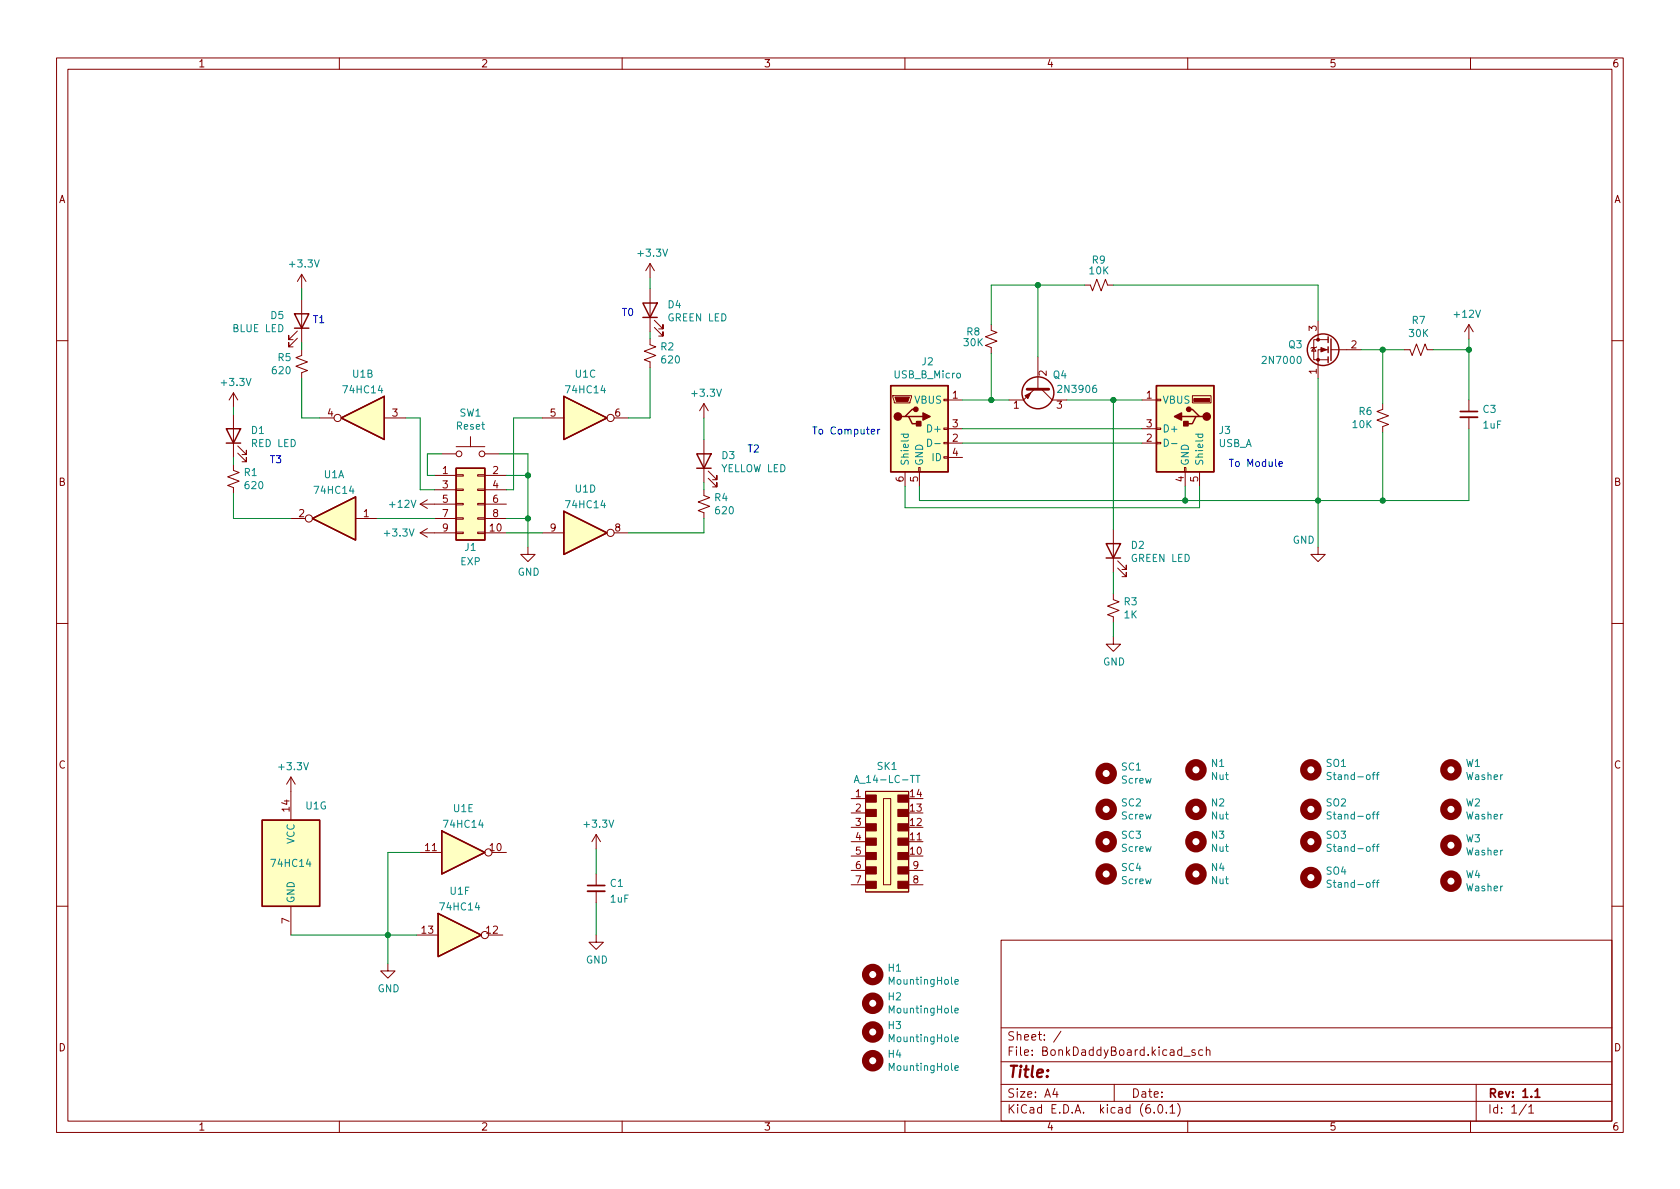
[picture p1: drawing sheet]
<svg xmlns="http://www.w3.org/2000/svg" width="297mm" height="210mm" viewBox="0 0 297 210" stroke-linecap="round" stroke-linejoin="round" font-family="sans-serif">
<g fill="none" stroke="#840000" stroke-width=".18">
<path d="M10 10.2h277v190.1h-277zM12 12.2h273v186.1h-273zM60 10.2v2M110 10.2v2M160 10.2v2M210 10.2v2M260 10.2v2M52.6 59.8l-1.5 1.5v-.7v.7h.7M52.6 58.5l-1.5 1.6v-.8v.8h.7M53.3 48.5l-.7 1.3M53.3 48.5v2.5M53.3 53v7.6"/>
<path d="M53.3 48.5l.8 1.3M114.9 59.9v1.1l1.1 .3-2.1 .8 2.1 .8-2.1 .7 1 .4v1M114.9 46.6l-.7 1.3M114.9 46.6v2.5M114.9 51v7.7M114.9 46.6l.8 1.3M115.7 57.9l1.5 1.5v-.7v.7h-.7M115.7 56.6l1.5 1.6v-.8v.8h-.7M175.3 57.4v1l1 .4-2.1 .8 2.1 .7-2.1 .8 1.1 .4v1M191.8 50.4h1l.4 1 .7-2 .8 2 .8-2 .3 1h1M233 56.8v3.3M259.7 57.4v2.5"/>
<path d="M259.7 57.4l.8 1.3M259.7 57.4l-.7 1.3M10 60.2h2M41.3 69.5v2.5M41.3 73.3v7.6M41.3 69.5l-.8 1.2M41.3 69.5l.7 1.2M42 78.9l1.6 1.5v-.8v.8h-.8M53.3 61.8v1.1l-1 .3 2.1 .8-2.1 .8 2.1 .7-1.1 .4v1M56.5 73.9h2.6M67.9 73.9h3.9M80.6 79h5.1"/>
<path d="M83.2 77.2v1.8M95.9 73.9h3.8M108.6 73.9h2.5M124.5 71.4l-.8 1.2M124.5 71.4v2.5M124.5 77.7v7.6M124.5 71.4l.7 1.2M157.9 70h3.3v.2l-.3 1h-2.8zM166.9 78.2h.7v.3h-.7zM166.9 75.7h.7v.2h-.7zM166.9 70.6h.7v.3h-.7zM167.6 70.7h2.6"/>
<path d="M167.6 78.4h2.6M167.6 75.8h2.6M182.9 68.8l-1.9 1.9h-2.6M183.5 63.1v5.7M184.1 68.8l2 1.9h2.5M201.9 70.7h2.6M201.9 78.4h2.6M201.9 75.8h2.6M204.5 78.2h.7v.3h-.7zM204.5 75.7h.7v.2h-.7zM204.5 70.6h.7v.3h-.7zM210.8 70h3.3v1.2h-3.3z"/>
<path d="M232.3 61.5l.4 .6h-.8zM232.8 61.3l-.1 .2h-.8l-.1 .1M234.8 61.8h-1.8v5.1M234.8 60.1h-2.5v3.5h2.5M235.3 61.8h5.4M244.5 71.4v1l-1 .4 2 .7-2 .8 2 .8-1 .3v1M248.3 61.8h1l.4 1.1 .7-2.1 .8 2.1 .8-2.1 .3 1h1.1M259.7 70.7v2.1M259.7 73.8v2M285 60.2h2M41.3 82.2v1l1 .4-2 .7 2 .8-2 .7 1 .4v1M42 80.1l1.6 1.6v-.8v.8h-.8"/>
<path d="M51.4 91.7h2.6M62.9 91.7h3.8M74.3 94.2h6.3M74.3 89.1h6.3M74.3 94.2l1.3 .8M74.3 89.1l1.3 .8M75.6 93.5l-1.3 .7M75.6 88.4l-1.3 .7M76.8 91.7h3.8M76.8 84.1h3.8M76.8 86.6h3.8M78.1 80.3h2.5"/>
<path d="M80.6 94.1h1.3v.3h-1.3zM80.6 91.6h1.3v.2h-1.3zM80.6 89h1.3v.3h-1.3zM80.6 86.5h1.3v.2h-1.3zM80.6 83.9h1.3v.3h-1.3zM84.5 94.1h1.2v.3h-1.2zM84.5 91.6h1.2v.2h-1.2zM84.5 89h1.2v.3h-1.2zM84.5 86.5h1.2v.2h-1.2zM84.5 83.9h1.2v.3h-1.2zM85.7 94.2h3.8M85.7 91.7h3.8"/>
<path d="M85.7 84.1h3.8M85.7 86.6h3.8M85.7 89.1h3.8M85.7 80.3h2.6M93.3 96.8v1.2h1.3l-1.3 1.3-1.2-1.3h1.2M95.9 94.2h3.8M108.6 94.2h2.5M124.5 86.6v1l1 .4-2.1 .8 2.1 .7-2.1 .8 1.1 .4v1M125.2 84.6l1.5 1.5v-.8v.8h-.7M125.2 83.3l1.5 1.5v-.7v.7h-.7M160 83.4v2.6M162.4 82.7h.3v.7h-.3z"/>
<path d="M162.6 83.4v2.6M166.9 80.8h.7v.2h-.7zM167.6 80.9h2.6M196.8 93.6v7.6M197.6 99.2l1.5 1.5v-.8v.8h-.7M209.4 82.7h.3v.7h-.3zM209.5 83.4v2.6M212.1 83.4v2.6M233 96.8v1.2h-1.2l1.2 1.3 1.3-1.3h-1.3M10 110.2h2M196.8 112.6v1.3h1.3l-1.3 1.3-1.2-1.3h1.2M196.8 105v1l1.1 .4-2.1 .8 2.1 .7-2.1 .8 1 .4v1"/>
<path d="M197.6 100.5l1.5 1.5v-.8v.8h-.7M285 110.2h2M51.4 137.4l-.7 1.3M51.4 137.4v7.6M51.4 137.4l.8 1.3M153 139.9h7.7v17.8h-7.7zM74.3 150.7h3.8M87 150.7h2.5M105.4 147.6v2.5M105.4 154.6v2M105.4 157.6v2M105.4 147.6l-.8 1.2"/>
<path d="M105.4 147.6l.8 1.2M150.5 141.2h2.5M150.5 148.8h2.5M150.5 143.8h2.5M150.5 146.3h2.5M150.5 151.4h2.5M150.5 153.9h2.5M150.5 156.5h2.5M156.2 141.2h1.3v15.3h-1.3zM160.7 148.8h2.5M160.7 153.9h2.5M160.7 156.5h2.5"/>
<path d="M10 160.2h2M51.4 160.3v5M68.6 170.4v1.3h1.2l-1.2 1.3-1.3-1.3h1.3M73.7 165.3h3.8M86.4 165.3h2.5M105.4 165.3v1.3h1.3l-1.3 1.3-1.3-1.3h1.3M177 166.3h108v32h-108zM285 160.2h2M60 198.3v2M110 198.3v2M160 198.3v2M177 194.8h108"/>
<path d="M177 191.8h108M177 187.8h108M177 181.8h108M186.5 192.5l-.4 1h1M186.9 193v1M187.6 182.4l-1.3 1.9M197 191.8v3M204.1 196.7v.1M204.9 195.4l.2-.1a.81 .81 0 0 1 .6 .7 .81 .81 0 0 1-.3 .8h-.2a.81 .81 0 0 1-.6-.6 .81 .81 0 0 1 .3-.8zM206.2 196.7v.1M206.9 195.8l.4-.5v1.5M206.9 196.8h.8"/>
<path d="M208.2 195.1a1.72 1.72 0 0 1 0 2.3M209.3 186.8h1.1M210 198.3v2M211.3 185.7l-.4-.1-.2 .2 .1 .3 .5 .1v.4h-.6M212.6 185.7l-.4-.1-.3 .3v.4l.2 .3h.5M213.3 185.8l.2-.2 .4 .1v.9M213.3 185.1v1.5M260 198.3v2M261 191.8v6.5M269.9 195.3l-1.3 1.9M270.3 195.8l.4-.5v1.5M270.3 196.8h.9"/>
<circle cx="59.7" cy="73.9" r=".63"/>
<circle cx="107.9" cy="73.9" r=".63"/>
<circle cx="54.6" cy="91.7" r=".63"/>
<circle cx="81.2" cy="80.3" r=".51"/>
<circle cx="85.2" cy="80.3" r=".51"/>
<circle cx="107.9" cy="94.2" r=".63"/>
<circle cx="86.4" cy="150.7" r=".63"/>
<circle cx="85.7" cy="165.3" r=".63"/>
</g>
<path d="M258.2 72.8h3M103.9 156.6h3M271.4 193l.4-.5v1.5M271.4 194h.9" fill="none" stroke="#840000" stroke-width=".3"/>
<g fill="#ffffc2" stroke="#ffffc2" stroke-width=".18">
<path d="M60.3 73.9l7.6-3.8v7.6z"/>
<path d="M157.5 68.2h10.1v15.2h-10.1z"/>
<path d="M204.5 68.2h10.1v15.2h-10.1z"/>
<path d="M99.7 90.4l7.6 3.8-7.6 3.8z"/>
<path d="M99.7 70.1l7.6 3.8-7.6 3.8z"/>
<path d="M55.2 91.7l7.7-3.8v7.6z"/>
<path d="M80.6 82.8h5.1v12.7h-5.1z"/>
<path d="M153 139.9h7.7v17.8h-7.7z"/>
<path d="M46.4 145h10.1v15.3h-10.1z"/>
<path d="M77.5 161.5l7.6 3.8-7.6 3.9z"/>
<path d="M78.1 146.9l7.6 3.8-7.6 3.9z"/>
</g>
<g fill="none" stroke="#840000" stroke-width=".25">
<path d="M52.1 55.5h2.5l-1.3 2.5zM52.1 58h2.5M113.7 53.6h2.5l-1.3 2.5zM113.7 56.1h2.5M234.8 59.6v1M235.3 59.9v3.8M40 75.8h2.5l-1.2 2.6zM40 78.4h2.5M60.3 73.9l7.6-3.8v7.6zM99.7 70.1l7.6 3.8-7.6 3.8zM157.5 68.2h10.1v15.2h-10.1zM160 73.7h.7l.6 1.2h1.3"/>
<path d="M160.7 73.7h2.5M161.9 72.4h-.6l-1.3 1.3h-.6M204.5 68.2h10.1v15.2h-10.1zM208.9 73.7h2.6M210.2 72.4h.6l1.3 1.3h.6M212.1 73.7h-.6l-.7 1.2h-1.3M234.8 61.3v1.1M234.8 63.1v1M55.2 91.7l7.7-3.8v7.6zM80.6 82.8h5.1v12.7h-5.1zM99.7 90.4l7.6 3.8-7.6 3.8zM123.2 80.3h2.5l-1.2 2.5z"/>
<path d="M123.2 82.8h2.5M195.6 96.1h2.5l-1.3 2.6zM195.6 98.7h2.5M46.4 145h10.1v15.3h-10.1zM78.1 146.9l7.6 3.8-7.6 3.9zM77.5 161.5l7.6 3.8-7.6 3.9z"/>
<circle cx="183.5" cy="69.5" r="2.82"/>
<circle cx="233.9" cy="61.8" r="2.79"/>
</g>
<g fill="none" stroke="#840000" stroke-width="1.3">
<circle cx="195.6" cy="136.8" r="1.27"/>
<circle cx="211.5" cy="136.1" r="1.27"/>
<circle cx="231.8" cy="136.1" r="1.27"/>
<circle cx="256.5" cy="136.1" r="1.27"/>
<circle cx="195.6" cy="148.8" r="1.27"/>
<circle cx="195.6" cy="143.1" r="1.27"/>
<circle cx="195.6" cy="154.6" r="1.27"/>
<circle cx="211.5" cy="143.1" r="1.27"/>
<circle cx="211.5" cy="154.6" r="1.27"/>
<circle cx="211.5" cy="148.8" r="1.27"/>
<circle cx="231.8" cy="155.2" r="1.27"/>
<circle cx="231.8" cy="143.1" r="1.27"/>
<circle cx="231.8" cy="148.8" r="1.27"/>
<circle cx="256.5" cy="155.8" r="1.27"/>
<circle cx="256.5" cy="143.1" r="1.27"/>
<circle cx="256.5" cy="149.5" r="1.27"/>
<circle cx="154.3" cy="177.4" r="1.27"/>
<circle cx="154.3" cy="172.3" r="1.27"/>
<circle cx="154.3" cy="187.6" r="1.27"/>
<circle cx="154.3" cy="182.5" r="1.27"/>
</g>
<g fill="#840000" stroke="#840000" stroke-width=".25">
<path d="M163.2 73l1.3 .7-1.3 .6z"/>
<path d="M162.1 74.5h.7v.8h-.7z"/>
<path d="M207.6 73.7l1.3-.7v1.3z"/>
<path d="M209.3 74.5h.8v.8h-.8z"/>
<circle cx="158.7" cy="73.7" r=".63"/>
<circle cx="161.9" cy="72.4" r=".38"/>
<circle cx="213.4" cy="73.7" r=".63"/>
<circle cx="210.2" cy="72.4" r=".38"/>
</g>
<g fill="#840000" stroke="#840000" stroke-width=".18">
<path d="M158.2 70.2h2.6l-.3 .8h-2z"/>
<path d="M233.6 61.5l1 .3-1 .4z"/>
<path d="M211.1 70.5h2.8v.5h-2.8z"/>
<path d="M181.2 70l1-.5-.5 1z"/>
<path d="M153 155.8h1.9v1.3h-1.9z"/>
<path d="M153 153.3h1.9v1.3h-1.9z"/>
<path d="M153 150.7h1.9v1.3h-1.9z"/>
<path d="M153 148.2h1.9v1.3h-1.9z"/>
<path d="M153 145.7h1.9v1.2h-1.9z"/>
<path d="M153 143.1h1.9v1.3h-1.9z"/>
<path d="M153 140.6h1.9v1.3h-1.9z"/>
<path d="M158.7 155.8h2v1.3h-2z"/>
<path d="M158.7 153.3h2v1.3h-2z"/>
<path d="M158.7 150.7h2v1.3h-2z"/>
<path d="M158.7 148.2h2v1.3h-2z"/>
<path d="M158.7 145.7h2v1.2h-2z"/>
<path d="M158.7 143.1h2v1.3h-2z"/>
<path d="M158.7 140.6h2v1.3h-2z"/>
<circle cx="233" cy="63.6" r=".25"/>
<circle cx="233" cy="60.1" r=".25"/>
</g>
<g fill="none" stroke="#008484" stroke-width=".18">
<path d="M159.3 76.8h1.3M159.8 76.8l-.1 .3 .3 .3 .5-.1v-.5M164 77.7a.64 .64 0 0 1 .7 .6 .64 .64 0 0 1-.7 .6zM165.3 78.4h.9M205.9 77.7a.64 .64 0 0 1 .7 .6 .64 .64 0 0 1-.7 .6zM207.1 78.4h1M211.4 76.8h1.3M211.9 76.8l-.1 .3 .3 .3 .5-.1v-.5M151 138.4l.5-1.3 .4 1.3M151.2 138h.6M161.9 137.1h.8M162.3 137.1v1.3"/>
<path d="M235.4 136.6h-.5l-.2 .1v.4l.5 .2 .2 .3-.3 .3-.5-.1M242.6 137h.5M243.1 136.6l-.3 .2v1.1M243.3 137h.5M243.8 136.6l-.3 .2v1.1M235.4 155.7l-.5-.1-.2 .2v.3l.5 .3 .2 .3-.3 .2-.5-.1M235.4 143.6h-.5l-.2 .1v.4l.5 .2 .2 .3-.3 .2h-.5M235.4 149.3h-.5l-.2 .1v.4l.5 .2 .2 .3-.3 .3-.5-.1M242.6 156.1h.5M242.6 144h.5M242.6 149.7h.5M243.1 155.6l-.3 .2v1.1"/>
<path d="M243.1 143.6l-.3 .2v1M243.1 149.3l-.3 .2v1.1M243.3 156.1h.5M243.3 144h.5M243.3 149.7h.5M243.8 155.6l-.3 .2v1.1M243.8 143.6l-.3 .2v1M243.8 149.3l-.3 .2v1.1M168.8 178.7l.6-.1v-.3h-.4l-.2 .2 .1 .6h.5M168.8 173.6l.6-.1v-.2l-.4-.1-.2 .2 .1 .6h.5M168.8 183.8l.6-.1v-.3h-.4l-.2 .1 .1 .7h.5M168.8 188.9l.6-.2v-.2l-.4-.1-.2 .2 .1 .6h.5"/>
</g>
<path d="M181.6 68.8h3.8" fill="none" stroke="#840000" stroke-width=".51"/>
<path d="M258.2 73.8h3M103.9 157.6h3" fill="none" stroke="#840000" stroke-width=".33"/>
<path d="M154 76.3l.7-.1-.1-.2-.4-.1-.2 .2 .1 .6h.5M155.2 75.9v.9M155.6 75.9l-.4 .3M226.1 82.1l.6-.2v-.2l-.4-.1-.2 .2 .1 .6h.5" fill="none" stroke="#0000c2" stroke-width=".18"/>
<g fill="none" stroke="#008400" stroke-width=".18">
<path d="M53.3 51v2M114.9 49.1v1.9M114.9 58.7v1.2M183.5 50.4v12.7M191.8 50.4h-16.5v7M196.8 50.4h36.2v6.4M259.7 59.9v10.8M41.3 72v1.3M53.3 66.9v7h3.2M53.3 60.6v1.2M71.8 73.9h2.5v12.7h2.5M95.9 73.9h-5.1v12.7h-1.3"/>
<path d="M114.9 65v8.9h-3.8M124.5 73.9v3.8M170.2 70.7h8.2M170.2 75.8h31.7M170.2 78.4h31.7M175.3 62.5v8.2M188.6 70.7h13.3M196.8 70.7v22.9M233 66.9v29.9M240.7 61.8h7.6M244.5 61.8v9.6M244.5 76.4v12.1"/>
<path d="M253.4 61.8h6.3M259.7 75.8v12.7h-97.1v-2.5M41.3 87.2v4.5h10.1M41.3 80.9v1.3M66.7 91.7h10.1M78.1 80.3h-2.5v3.8h1.2M88.3 80.3h5v16.5M89.5 94.2h6.4M89.5 91.7h3.8M89.5 84.1h3.8M124.5 91.7v2.5h-13.4M124.5 85.3v1.3"/>
<path d="M160 86v3.8h52.1v-3.8M209.5 86v2.5M196.8 101.2v3.8M196.8 110.1v2.5M74.3 150.7h-5.7v19.7M105.4 150.1v4.5M105.4 159.6v5.7M51.4 165.3h22.3"/>
</g>
<g fill="#008400" stroke="#008400" stroke-width=".18">
<circle cx="183.5" cy="50.4" r=".46"/>
<circle cx="244.5" cy="61.8" r=".46"/>
<circle cx="175.3" cy="70.7" r=".46"/>
<circle cx="196.8" cy="70.7" r=".46"/>
<circle cx="259.7" cy="61.8" r=".46"/>
<circle cx="93.3" cy="84.1" r=".46"/>
<circle cx="68.6" cy="165.3" r=".46"/>
<circle cx="93.3" cy="91.7" r=".46"/>
<circle cx="209.5" cy="88.5" r=".46"/>
<circle cx="233" cy="88.5" r=".46"/>
<circle cx="244.5" cy="88.5" r=".46"/>
</g>
<text font-size="2.8" fill="#840000" x="178" y="190.6">Title:</text>
<g font-size="2.1" fill="#840000">
<text x="178" y="184">Sheet: /</text>
<text x="178" y="186.7">File: BonkDaddyBoard.kicad_sch</text>
<text x="178" y="196.9">KiCad E.D.A. kicad (6.0.1)</text>
<text x="178" y="194.1">Size: A4</text>
<text x="200" y="194.1">Date:</text>
<text x="263" y="194.1">Rev: 1.1</text>
<text x="263" y="196.9">Id: 1/1</text>
</g>
<g font-size="1.8" fill="#840000">
<text x="35" y="11.9">1</text>
<text x="85" y="11.9">2</text>
<text x="135" y="11.9">3</text>
<text x="185" y="11.9">4</text>
<text x="235" y="11.9">5</text>
<text x="285" y="11.9">6</text>
<text x="10.3" y="35.9">A</text>
<text x="285.3" y="35.9">A</text>
<text x="232.8" y="58.5" transform="rotate(-90 232.8 58.5)">3</text>
<text x="238.9" y="61.6">2</text>
<text x="168.4" y="70.5">1</text>
<text x="185" y="66.5" transform="rotate(-90 185 66.5)">2</text>
<text x="202.7" y="70.5">1</text>
<text x="232.8" y="66.1" transform="rotate(-90 232.8 66.1)">1</text>
<text x="57.9" y="73.7">4</text>
<text x="69.4" y="73.7">3</text>
<text x="97.3" y="73.7">5</text>
<text x="108.7" y="73.7">6</text>
<text x="168.4" y="75.6">3</text>
<text x="179.2" y="72.3">1</text>
<text x="186.8" y="72.3">3</text>
<text x="202.7" y="75.6">3</text>
<text x="78.2" y="83.8">1</text>
<text x="87.1" y="83.8">2</text>
<text x="168.4" y="78.1">2</text>
<text x="168.4" y="80.6">4</text>
<text x="202.7" y="78.1">2</text>
<text x="10.3" y="85.9">B</text>
<text x="78.2" y="86.4">3</text>
<text x="78.2" y="88.9">5</text>
<text x="87.1" y="86.4">4</text>
<text x="87.1" y="88.9">6</text>
<text x="159.8" y="85.2" transform="rotate(-90 159.8 85.2)">6</text>
<text x="162.3" y="85.2" transform="rotate(-90 162.3 85.2)">5</text>
<text x="209.3" y="85.2" transform="rotate(-90 209.3 85.2)">4</text>
<text x="211.8" y="85.2" transform="rotate(-90 211.8 85.2)">5</text>
<text x="285.3" y="85.9">B</text>
<text x="52.8" y="91.4">2</text>
<text x="64.3" y="91.4">1</text>
<text x="78.2" y="91.4">7</text>
<text x="78.2" y="94">9</text>
<text x="86.6" y="94">10</text>
<text x="87.1" y="91.4">8</text>
<text x="97.3" y="94">9</text>
<text x="108.7" y="94">8</text>
<text x="10.3" y="135.9">C</text>
<text x="285.3" y="135.9">C</text>
<text x="51.2" y="143.5" transform="rotate(-90 51.2 143.5)">14</text>
<text x="151.3" y="141">1</text>
<text x="151.3" y="143.5">2</text>
<text x="160.9" y="143.5">13</text>
<text x="160.9" y="141">14</text>
<text x="151.3" y="146">3</text>
<text x="151.3" y="148.6">4</text>
<text x="160.9" y="148.6">11</text>
<text x="160.9" y="146">12</text>
<text x="75.2" y="150.5">11</text>
<text x="86.6" y="150.5">10</text>
<text x="151.3" y="151.1">5</text>
<text x="151.3" y="153.7">6</text>
<text x="160.9" y="151.1">10</text>
<text x="161.4" y="153.7">9</text>
<text x="151.3" y="156.2">7</text>
<text x="161.4" y="156.2">8</text>
<text x="51.2" y="163.3" transform="rotate(-90 51.2 163.3)">7</text>
<text x="74.6" y="165.1">13</text>
<text x="86" y="165.1">12</text>
<text x="10.3" y="185.9">D</text>
<text x="285.3" y="185.9">D</text>
<text x="35" y="199.9">1</text>
<text x="85" y="199.9">2</text>
<text x="135" y="199.9">3</text>
<text x="185" y="199.9">4</text>
<text x="235" y="199.9">5</text>
<text x="285" y="199.9">6</text>
</g>
<g font-size="1.8" fill="#008484">
<text x="51.4" y="47.3">+3.3V</text>
<text x="113" y="45.4">+3.3V</text>
<text x="193.1" y="46.6">R9</text>
<text x="192.7" y="48.5">10K</text>
<text x="41.2" y="58.7">BLUE LED</text>
<text x="47.9" y="56.4">D5</text>
<text x="118.1" y="54.5">D4</text>
<text x="118.1" y="56.8">GREEN LED</text>
<text x="171" y="59.3">R8</text>
<text x="249.2" y="59.6">30K</text>
<text x="249.7" y="57.3">R7</text>
<text x="257.2" y="56.2">+12V</text>
<text x="49.2" y="63.8">R5</text>
<text x="116.9" y="61.9">R2</text>
<text x="117.1" y="64.3">620</text>
<text x="163" y="64.6">J2</text>
<text x="170.5" y="61.2">30K</text>
<text x="223.5" y="64.3">2N7000</text>
<text x="227.8" y="61.6">Q3</text>
<text x="39.3" y="68.2">+3.3V</text>
<text x="48.2" y="66.2">620</text>
<text x="60.9" y="69.5">74HC14</text>
<text x="62.4" y="66.8">U1B</text>
<text x="100.3" y="69.5">74HC14</text>
<text x="101.7" y="66.8">U1C</text>
<text x="122.5" y="70.1">+3.3V</text>
<text x="158.2" y="66.9">USB_B_Micro</text>
<text x="161.7" y="71.4">VBUS</text>
<text x="186.2" y="66.9">Q4</text>
<text x="187.4" y="69.5">2N3906</text>
<text x="205.5" y="71.4">VBUS</text>
<text x="44.5" y="76.7">D1</text>
<text x="80.8" y="76">Reset</text>
<text x="81.3" y="73.7">SW1</text>
<text x="164.3" y="76.4">D+</text>
<text x="205.5" y="76.4">D+</text>
<text x="215.6" y="76.7">J3</text>
<text x="239.2" y="75.7">10K</text>
<text x="240.3" y="73.4">R6</text>
<text x="262.2" y="73">C3</text>
<text x="262.3" y="75.8">1uF</text>
<text x="44.5" y="79">RED LED</text>
<text x="127.5" y="83.5">YELLOW LED</text>
<text x="127.6" y="81.2">D3</text>
<text x="160.7" y="82.4" transform="rotate(-90 160.7 82.4)">Shield</text>
<text x="163.2" y="82.4" transform="rotate(-90 163.2 82.4)">GND</text>
<text x="164.9" y="81.5">ID</text>
<text x="210.2" y="82.4" transform="rotate(-90 210.2 82.4)">GND</text>
<text x="212.7" y="82.4" transform="rotate(-90 212.7 82.4)">Shield</text>
<text x="215.4" y="79">USB_A</text>
<text x="43.2" y="84.2">R1</text>
<text x="43.4" y="86.5">620</text>
<text x="55.8" y="87.3">74HC14</text>
<text x="57.3" y="84.5">U1A</text>
<text x="69" y="89.8">+12V</text>
<text x="100.3" y="89.9">74HC14</text>
<text x="101.7" y="87.1">U1D</text>
<text x="126.4" y="88.6">R4</text>
<text x="68.1" y="94.9">+3.3V</text>
<text x="126.6" y="90.9">620</text>
<text x="81.4" y="99.9">EXP</text>
<text x="82.2" y="97.4">J1</text>
<text x="91.5" y="101.8">GND</text>
<text x="200" y="97">D2</text>
<text x="200.1" y="99.4">GREEN LED</text>
<text x="228.5" y="96.1">GND</text>
<text x="198.8" y="107">R3</text>
<text x="198.8" y="109.3">1K</text>
<text x="195" y="117.7">GND</text>
<text x="49.5" y="136.2">+3.3V</text>
<text x="155.1" y="136.1">SK1</text>
<text x="198.3" y="136.2">SC1</text>
<text x="214.2" y="137.9">Nut</text>
<text x="214.2" y="135.6">N1</text>
<text x="234.5" y="135.6">SO1</text>
<text x="235.3" y="137.9">Stand-off</text>
<text x="259.2" y="135.6">W1</text>
<text x="259.3" y="137.9">Washer</text>
<text x="54.1" y="143.1">U1G</text>
<text x="80.2" y="143.6">U1E</text>
<text x="151.9" y="138.4">A_14-LC-TT</text>
<text x="198.3" y="142.6">SC2</text>
<text x="198.3" y="138.6">Screw</text>
<text x="214.2" y="142.6">N2</text>
<text x="234.5" y="142.6">SO2</text>
<text x="259.2" y="142.6">W2</text>
<text x="52.1" y="149.3" transform="rotate(-90 52.1 149.3)">VCC</text>
<text x="78.7" y="146.4">74HC14</text>
<text x="103.5" y="146.3">+3.3V</text>
<text x="198.3" y="148.3">SC3</text>
<text x="198.3" y="144.9">Screw</text>
<text x="214.2" y="144.9">Nut</text>
<text x="214.2" y="148.3">N3</text>
<text x="234.5" y="148.3">SO3</text>
<text x="235.3" y="144.9">Stand-off</text>
<text x="259.2" y="148.9">W3</text>
<text x="259.3" y="144.9">Washer</text>
<text x="48.2" y="153.3">74HC14</text>
<text x="198.3" y="154">SC4</text>
<text x="198.3" y="150.6">Screw</text>
<text x="214.2" y="150.6">Nut</text>
<text x="214.2" y="154">N4</text>
<text x="234.5" y="154.7">SO4</text>
<text x="235.3" y="150.6">Stand-off</text>
<text x="259.2" y="155.3">W4</text>
<text x="259.3" y="151.3">Washer</text>
<text x="52.1" y="159.8" transform="rotate(-90 52.1 159.8)">GND</text>
<text x="78" y="161">74HC14</text>
<text x="79.6" y="158.2">U1F</text>
<text x="107.9" y="156.8">C1</text>
<text x="108" y="159.6">1uF</text>
<text x="198.3" y="156.3">Screw</text>
<text x="214.2" y="156.3">Nut</text>
<text x="235.3" y="157">Stand-off</text>
<text x="259.3" y="157.6">Washer</text>
<text x="103.6" y="170.4">GND</text>
<text x="157.1" y="171.8">H1</text>
<text x="66.7" y="175.5">GND</text>
<text x="157.1" y="176.9">H2</text>
<text x="157.4" y="179.2">MountingHole</text>
<text x="157.4" y="174.1">MountingHole</text>
<text x="157.1" y="182">H3</text>
<text x="157.4" y="184.3">MountingHole</text>
<text x="157.1" y="187">H4</text>
<text x="157.4" y="189.4">MountingHole</text>
</g>
<g font-size="1.8" fill="#0000c2">
<text x="55.2" y="57.1">T1</text>
<text x="109.9" y="55.9">T0</text>
<text x="143.5" y="76.8">To Computer</text>
<text x="47.6" y="81.9">T3</text>
<text x="132.1" y="80">T2</text>
<text x="217.2" y="82.5">To Module</text>
</g>
</svg>
